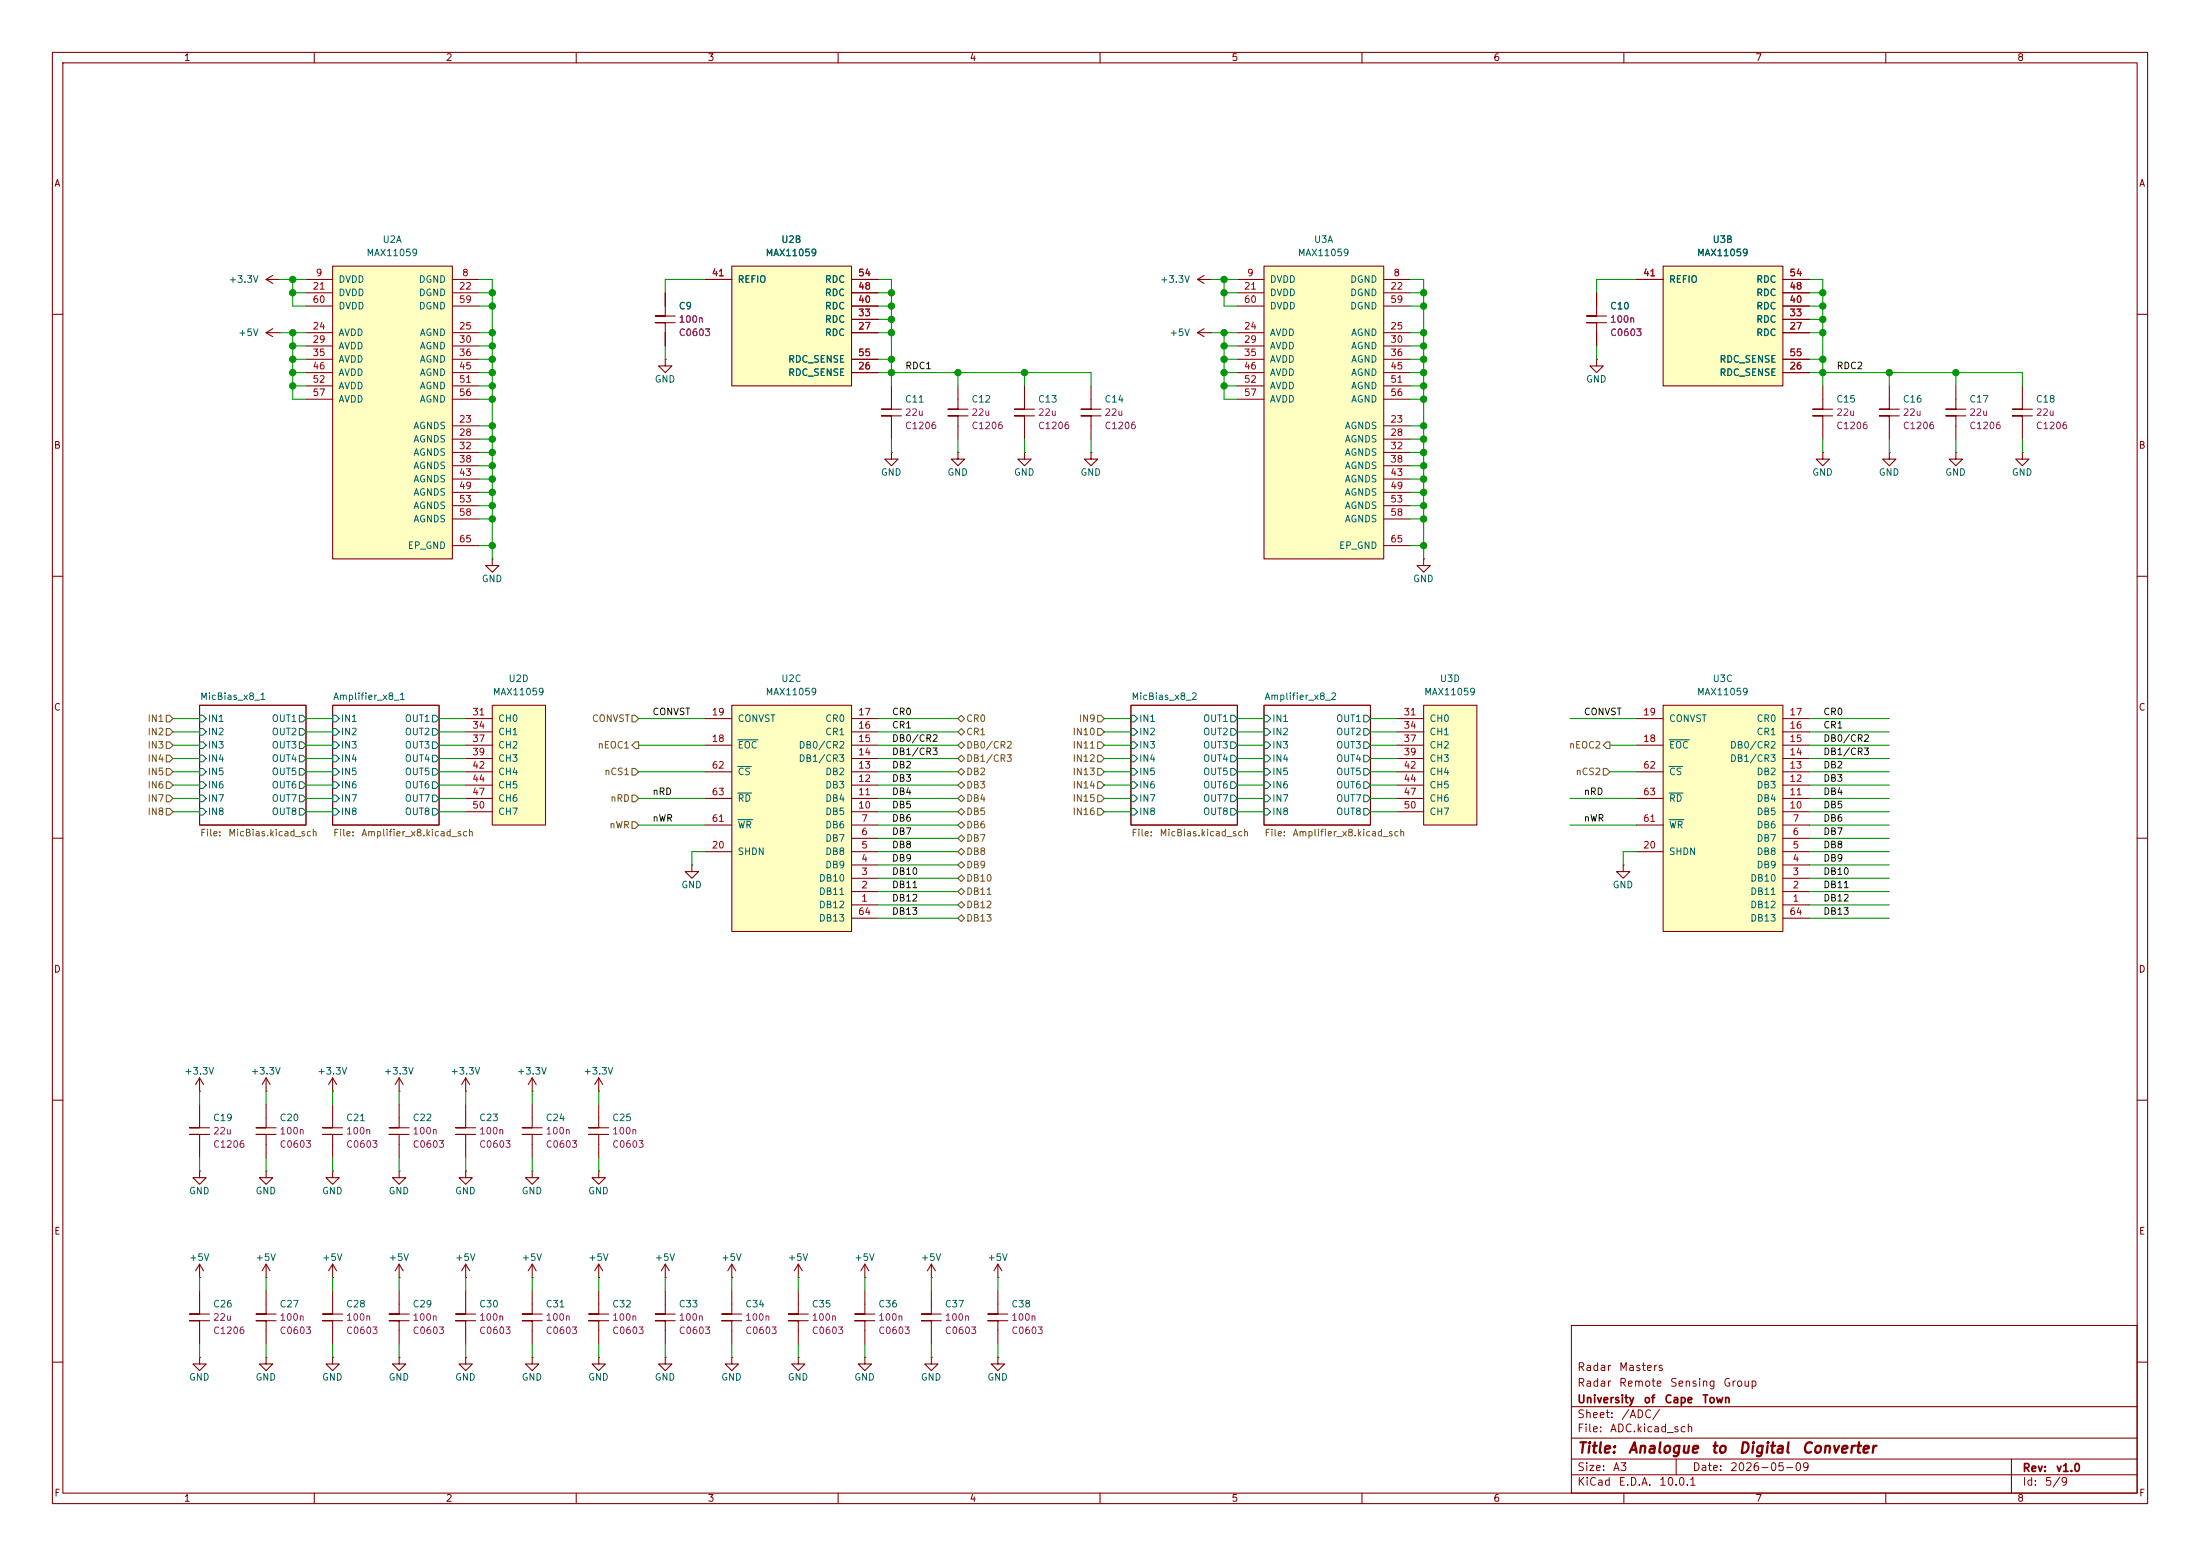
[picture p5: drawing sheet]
<svg xmlns="http://www.w3.org/2000/svg" width="420mm" height="297mm" viewBox="0 0 420 297" stroke-linecap="round" stroke-linejoin="round" font-family="sans-serif">
<g fill="none" stroke="#840000" stroke-width=".2">
<path d="M10 10h400v277h-400zM12 12h396v273h-396zM60 10v2M110 10v2M160 10v2M210 10v2M260 10v2M310 10v2M360 10v2M304.8 55.9v4.4h-1.9h3.8M10 60h2M306.7 61.6h-3.8h1.9v4.4"/>
<path d="M408 60h2M10 110h2M271.8 106.7v1.3h1.2l-1.2 1.2-1.3-1.2h1.3M271.8 106.7h.1M408 110h2M10 160h2M408 160h2M10 210h2M408 210h2M101.6 246.4v4.4h-1.9h3.8M103.5 252.1h-3.8h1.9v4.4M300 253h108v32h-108z"/>
<path d="M10 260h2M300 278.5h108M300 274.5h108M300 268.5h108M320 278.5v3M384 278.5v6.5M408 260h2M60 285v2M110 285v2M160 285v2M210 285v2M260 285v2"/>
<path d="M300 281.5h108M310 285v2M360 285v2"/>
</g>
<path d="M38.1 134.6h20.3v22.9h-20.3zM63.5 134.6h20.3v22.9h-20.3zM215.9 134.6h20.3v22.9h-20.3zM241.3 134.6h20.3v22.9h-20.3z" fill="none" stroke="#840000" stroke-width=".19"/>
<g fill="none" stroke="#006464" stroke-width=".2">
<path d="M38.1 136.5h.6l.7 .7-.7 .6h-.6zM38.1 139.1h.6l.7 .6-.7 .6h-.6zM57.1 136.5h.7l.6 .7-.6 .6h-.7zM57.1 139.1h.7l.6 .6-.6 .6h-.7zM63.5 139.1h.6l.7 .6-.7 .6h-.6zM63.5 136.5h.6l.7 .7-.7 .6h-.6zM82.5 136.5h.7l.6 .7-.6 .6h-.7zM82.5 139.1h.7l.6 .6-.6 .6h-.7zM215.9 136.5h.6l.7 .7-.7 .6h-.6zM215.9 139.1h.6l.7 .6-.7 .6h-.6zM234.9 136.5h.7l.6 .7-.6 .6h-.7zM234.9 139.1h.7l.6 .6-.6 .6h-.7z"/>
<path d="M241.3 139.1h.6l.7 .6-.7 .6h-.6zM241.3 136.5h.6l.7 .7-.7 .6h-.6zM260.3 136.5h.7l.6 .7-.6 .6h-.7zM260.3 139.1h.7l.6 .6-.6 .6h-.7zM38.1 141.6h.6l.7 .6-.7 .7h-.6zM38.1 144.1h.6l.7 .7-.7 .6h-.6zM38.1 146.7h.6l.7 .6-.7 .7h-.6zM38.1 149.2h.6l.7 .7-.7 .6h-.6zM38.1 151.8h.6l.7 .6-.7 .6h-.6zM38.1 154.3h.6l.7 .6-.7 .7h-.6zM57.1 141.6h.7l.6 .6-.6 .7h-.7zM57.1 144.1h.7l.6 .7-.6 .6h-.7z"/>
<path d="M57.1 146.7h.7l.6 .6-.6 .7h-.7zM57.1 149.2h.7l.6 .7-.6 .6h-.7zM57.1 151.8h.7l.6 .6-.6 .6h-.7zM57.1 154.3h.7l.6 .6-.6 .7h-.7zM63.5 146.7h.6l.7 .6-.7 .7h-.6zM63.5 151.8h.6l.7 .6-.7 .6h-.6zM63.5 149.2h.6l.7 .7-.7 .6h-.6zM63.5 154.3h.6l.7 .6-.7 .7h-.6zM63.5 141.6h.6l.7 .6-.7 .7h-.6zM63.5 144.1h.6l.7 .7-.7 .6h-.6zM82.5 146.7h.7l.6 .6-.6 .7h-.7zM82.5 149.2h.7l.6 .7-.6 .6h-.7z"/>
<path d="M82.5 154.3h.7l.6 .6-.6 .7h-.7zM82.5 141.6h.7l.6 .6-.6 .7h-.7zM82.5 144.1h.7l.6 .7-.6 .6h-.7zM82.5 151.8h.7l.6 .6-.6 .6h-.7zM215.9 141.6h.6l.7 .6-.7 .7h-.6zM215.9 144.1h.6l.7 .7-.7 .6h-.6zM215.9 146.7h.6l.7 .6-.7 .7h-.6zM215.9 149.2h.6l.7 .7-.7 .6h-.6zM215.9 151.8h.6l.7 .6-.7 .6h-.6zM215.9 154.3h.6l.7 .6-.7 .7h-.6zM234.9 141.6h.7l.6 .6-.6 .7h-.7zM234.9 144.1h.7l.6 .7-.6 .6h-.7z"/>
<path d="M234.9 146.7h.7l.6 .6-.6 .7h-.7zM234.9 149.2h.7l.6 .7-.6 .6h-.7zM234.9 151.8h.7l.6 .6-.6 .6h-.7zM234.9 154.3h.7l.6 .6-.6 .7h-.7zM241.3 146.7h.6l.7 .6-.7 .7h-.6zM241.3 151.8h.6l.7 .6-.7 .6h-.6zM241.3 149.2h.6l.7 .7-.7 .6h-.6zM241.3 154.3h.6l.7 .6-.7 .7h-.6zM241.3 141.6h.6l.7 .6-.7 .7h-.6zM241.3 144.1h.6l.7 .7-.7 .6h-.6zM260.3 146.7h.7l.6 .6-.6 .7h-.7zM260.3 149.2h.7l.6 .7-.6 .6h-.7z"/>
<path d="M260.3 154.3h.7l.6 .6-.6 .7h-.7zM260.3 141.6h.7l.6 .6-.6 .7h-.7zM260.3 144.1h.7l.6 .7-.6 .6h-.7zM260.3 151.8h.7l.6 .6-.6 .6h-.7z"/>
</g>
<path d="M317.5 50.8h22.9v22.9h-22.9z" fill="#ffffc2"/>
<g fill="none" stroke="#840000" stroke-width=".2">
<path d="M312.4 53.3h5.1M317.5 50.8h22.9v22.9h-22.9zM340.4 58.4h5M340.4 53.3h5M340.4 55.9h5M304.8 68.6v1.3h1.3l-1.3 1.2-1.3-1.2h1.3M304.8 68.6h.1M340.4 71.1h5M340.4 63.5h5M340.4 61h5M340.4 68.6h5M114.3 259.1v1.2h1.3l-1.3 1.3-1.3-1.3h1.3"/>
<path d="M114.3 259.1h.1"/>
</g>
<path d="M94 134.6h10.1v22.9h-10.1z" fill="#ffffc2"/>
<path d="M88.9 137.2h5.1M88.9 139.7h5.1M94 134.6h10.1v22.9h-10.1zM88.9 142.2h5.1M88.9 144.8h5.1M88.9 147.3h5.1M88.9 149.9h5.1M88.9 152.4h5.1M88.9 154.9h5.1M309.9 165.1v1.3h1.2l-1.2 1.2-1.3-1.2h1.3M309.9 165.1h.1" fill="none" stroke="#840000" stroke-width=".2"/>
<path d="M317.5 134.6h22.9v43.2h-22.9z" fill="#ffffc2"/>
<g fill="none" stroke="#840000" stroke-width=".2">
<path d="M312.4 137.2h5.1M317.5 134.6h22.9v43.2h-22.9zM340.4 139.7h5M340.4 137.2h5M312.4 157.5h5.1M312.4 152.4h5.1M312.4 147.3h5.1M312.4 142.2h5.1M340.4 157.5h5M340.4 154.9h5M340.4 152.4h5M340.4 149.9h5"/>
<path d="M340.4 147.3h5M340.4 144.8h5M340.4 142.2h5M312.4 162.6h5.1M340.4 172.7h5M340.4 170.2h5M340.4 167.6h5M340.4 165.1h5M340.4 162.6h5M340.4 160h5M340.4 175.3h5M38.1 208.3h.1"/>
<path d="M38.1 205.7l-.8 1.3M38.1 205.7l.8 1.3M38.1 205.7v2.6"/>
</g>
<path d="M318.6 141.2h3.9M318.6 156.5h2.9M318.6 146.3h2.6M318.6 151.4h2.7" fill="none" stroke="#006464" stroke-width=".2"/>
<path d="M63.5 50.8h22.9v55.9h-22.9z" fill="#ffffc2"/>
<g fill="none" stroke="#840000" stroke-width=".2">
<path d="M58.4 53.3h5.1M58.4 55.9h5.1M58.4 58.4h5.1M63.5 50.8h22.9v55.9h-22.9zM86.4 53.3h5M86.4 55.9h5M86.4 58.4h5M58.4 63.5h5.1M58.4 66h5.1M58.4 68.6h5.1M58.4 71.1h5.1M58.4 73.7h5.1"/>
<path d="M58.4 76.2h5.1M86.4 63.5h5M86.4 66h5M86.4 68.6h5M86.4 71.1h5M86.4 73.7h5M86.4 76.2h5M86.4 81.3h5M86.4 83.8h5M86.4 86.4h5M86.4 88.9h5M86.4 91.4h5"/>
<path d="M86.4 94h5M86.4 96.5h5M86.4 99.1h5M86.4 104.1h5"/>
</g>
<path d="M139.7 134.6h22.9v43.2h-22.9z" fill="#ffffc2"/>
<g fill="none" stroke="#840000" stroke-width=".2">
<path d="M127 55.9v4.4h-1.9h3.8M228.6 53.3l1.3 .8M228.6 53.3h2.5M229.9 52.6l-1.3 .7M231.1 53.3h.1M127 68.6v1.3h1.3l-1.3 1.2-1.3-1.2h1.3M127 68.6h.1M128.9 61.6h-3.8h1.9v4.4M228.6 63.5l1.3 .8M228.6 63.5h2.5M229.9 62.7l-1.3 .8M231.1 63.5h.1"/>
<path d="M134.6 137.2h5.1M139.7 134.6h22.9v43.2h-22.9zM162.6 139.7h5M162.6 137.2h5M134.6 157.5h5.1M134.6 152.4h5.1M134.6 147.3h5.1M134.6 142.2h5.1M162.6 157.5h5M162.6 154.9h5M162.6 152.4h5M162.6 149.9h5"/>
<path d="M162.6 147.3h5M162.6 144.8h5M162.6 142.2h5M132.1 165.1v1.3h1.2l-1.2 1.2-1.3-1.2h1.3M132.1 165.1h.1M134.6 162.6h5.1M162.6 172.7h5M162.6 170.2h5M162.6 167.6h5M162.6 165.1h5M162.6 162.6h5M162.6 160h5"/>
<path d="M162.6 175.3h5M63.5 223.5v1.3h1.3l-1.3 1.3-1.3-1.3h1.3M63.5 223.5h.1M38.1 259.1v1.2h1.3l-1.3 1.3-1.3-1.3h1.3M38.1 259.1h.1M38.1 243.8h.1M38.1 246.4v4.4h-1.9h3.8M38.1 241.3l-.8 1.3M38.1 241.3l.8 1.3M38.1 241.3v2.5M40 252.1h-3.8h1.9v4.4M50.8 259.1v1.2h1.3l-1.3 1.3-1.3-1.3h1.3"/>
<path d="M50.8 259.1h.1"/>
</g>
<path d="M140.8 141.2h3.9M140.8 156.5h2.9M140.8 146.3h2.6M140.8 151.4h2.7" fill="none" stroke="#006464" stroke-width=".2"/>
<path d="M271.8 134.6h10.1v22.9h-10.1z" fill="#ffffc2"/>
<g fill="none" stroke="#840000" stroke-width=".2">
<path d="M266.7 137.2h5.1M266.7 139.7h5.1M271.8 134.6h10.1v22.9h-10.1zM266.7 142.2h5.1M266.7 144.8h5.1M266.7 147.3h5.1M266.7 149.9h5.1M266.7 152.4h5.1M266.7 154.9h5.1M38.1 210.8v4.5h-1.9h3.8M40 216.5h-3.8h1.9v4.5M50.8 210.8v4.5h-1.9h3.8"/>
<path d="M52.7 216.5h-3.8h1.9v4.5M38.1 223.5v1.3h1.3l-1.3 1.3-1.3-1.3h1.3M38.1 223.5h.1"/>
</g>
<path d="M139.7 50.8h22.9v22.9h-22.9z" fill="#ffffc2"/>
<g fill="none" stroke="#840000" stroke-width=".2">
<path d="M134.6 53.3h5.1M139.7 50.8h22.9v22.9h-22.9zM162.6 58.4h5M162.6 53.3h5M162.6 55.9h5M50.8 63.5h2.5M50.8 63.5l1.3 .8M52.1 62.7l-1.3 .8M53.3 63.5h.1M162.6 71.1h5M162.6 63.5h5M162.6 61h5"/>
<path d="M162.6 68.6h5M182.9 73.7v4.4h-1.9h3.8M184.8 79.4h-3.8h1.9v4.4M195.6 73.7v4.4h-1.9h3.8M197.5 79.4h-3.8h1.9v4.4M195.6 86.4v1.2h1.2l-1.2 1.3-1.3-1.3h1.3M195.6 86.4h.1M50.8 208.3h.1M50.8 205.7l-.8 1.3M50.8 205.7l.8 1.3M50.8 205.7v2.6M50.8 223.5v1.3h1.3l-1.3 1.3-1.3-1.3h1.3"/>
<path d="M50.8 223.5h.1"/>
</g>
<path d="M241.3 50.8h22.9v55.9h-22.9z" fill="#ffffc2"/>
<g fill="none" stroke="#840000" stroke-width=".2">
<path d="M50.8 53.3h2.5M50.8 53.3l1.3 .8M52.1 52.6l-1.3 .7M53.3 53.3h.1M127 55.9v2.5M134.6 53.3h5.1M162.6 53.3h5M162.6 55.9h5M162.6 58.4h5M236.2 53.3h5.1M236.2 55.9h5.1M236.2 58.4h5.1"/>
<path d="M241.3 50.8h22.9v55.9h-22.9zM264.2 53.3h5M264.2 55.9h5M264.2 58.4h5M304.8 55.9v2.5M312.4 53.3h5.1M340.4 53.3h5M340.4 55.9h5M340.4 58.4h5M127 63.5v2.5M162.6 63.5h5M162.6 68.6h5"/>
<path d="M162.6 71.1h5M162.6 61h5M170.2 73.7v4.4h-1.9h3.8M172.1 79.4h-3.8h1.9v4.4M208.3 73.7v4.4h-1.9h3.8M210.2 79.4h-3.8h1.9v4.4M236.2 63.5h5.1M236.2 66h5.1M236.2 68.6h5.1M236.2 71.1h5.1M236.2 73.7h5.1M236.2 76.2h5.1"/>
<path d="M264.2 63.5h5M264.2 66h5M264.2 68.6h5M264.2 71.1h5M264.2 73.7h5M264.2 76.2h5M304.8 63.5v2.5M340.4 63.5h5M340.4 68.6h5M340.4 71.1h5M340.4 61h5M348 73.7v4.4h-1.9h3.8"/>
<path d="M349.9 79.4h-3.8h1.9v4.4M360.7 73.7v4.4h-1.9h3.8M362.6 79.4h-3.8h1.9v4.4M373.4 73.7v4.4h-1.9h3.8M375.3 79.4h-3.8h1.9v4.4M386.1 73.7v4.4h-1.9h3.8M388 79.4h-3.8h1.9v4.4M170.2 86.4v1.2h1.2l-1.2 1.3-1.3-1.3h1.3M170.2 86.4h.1M182.9 86.4v1.2h1.2l-1.2 1.3-1.3-1.3h1.3M182.9 86.4h.1M208.3 86.4v1.2h1.2l-1.2 1.3-1.3-1.3h1.3"/>
<path d="M208.3 86.4h.1M264.2 81.3h5M264.2 83.8h5M264.2 86.4h5M264.2 88.9h5M264.2 91.4h5M264.2 94h5M264.2 96.5h5M264.2 99.1h5M348 86.4v1.2h1.2l-1.2 1.3-1.3-1.3h1.3M348 86.4h.1M360.7 86.4v1.2h1.2l-1.2 1.3-1.3-1.3h1.3"/>
<path d="M360.7 86.4h.1M373.4 86.4v1.2h1.2l-1.2 1.3-1.3-1.3h1.3M373.4 86.4h.1M386.1 86.4v1.2h1.2l-1.2 1.3-1.3-1.3h1.3M386.1 86.4h.1M94 106.7v1.3h1.2l-1.2 1.2-1.3-1.2h1.3M94 106.7h.1M264.2 104.1h5M63.5 210.8v4.5h-1.9h3.8M63.5 208.3h.1M63.5 205.7v2.6M63.5 205.7l-.8 1.3"/>
<path d="M63.5 205.7l.8 1.3M65.4 216.5h-3.8h1.9v4.5M76.2 210.8v4.5h-1.9h3.8M76.2 208.3h.1M76.2 205.7v2.6M76.2 205.7l-.8 1.3M76.2 205.7l.8 1.3M78.1 216.5h-3.8h1.9v4.5M88.9 208.3h.1M88.9 210.8v4.5h-1.9h3.8M88.9 205.7l-.8 1.3M88.9 205.7l.8 1.3"/>
<path d="M88.9 205.7v2.6M90.8 216.5h-3.8h1.9v4.5M101.6 208.3h.1M101.6 210.8v4.5h-1.9h3.8M101.6 205.7v2.6M101.6 205.7l-.8 1.3M101.6 205.7l.8 1.3M103.5 216.5h-3.8h1.9v4.5M114.3 210.8v4.5h-1.9h3.8M114.3 208.3h.1M114.3 205.7v2.6M114.3 205.7l-.8 1.3"/>
<path d="M114.3 205.7l.8 1.3M116.2 216.5h-3.8h1.9v4.5M76.2 223.5v1.3h1.3l-1.3 1.3-1.3-1.3h1.3M76.2 223.5h.1M88.9 223.5v1.3h1.3l-1.3 1.3-1.3-1.3h1.3M88.9 223.5h.1M101.6 223.5v1.3h1.3l-1.3 1.3-1.3-1.3h1.3M101.6 223.5h.1M114.3 223.5v1.3h1.3l-1.3 1.3-1.3-1.3h1.3M114.3 223.5h.1M50.8 243.8h.1M50.8 246.4v4.4h-1.9h3.8"/>
<path d="M50.8 241.3l-.8 1.3M50.8 241.3l.8 1.3M50.8 241.3v2.5M52.7 252.1h-3.8h1.9v4.4M63.5 243.8h.1M63.5 246.4v4.4h-1.9h3.8M63.5 259.1v1.2h1.3l-1.3 1.3-1.3-1.3h1.3M63.5 259.1h.1M63.5 241.3l-.8 1.3M63.5 241.3l.8 1.3M63.5 241.3v2.5M65.4 252.1h-3.8h1.9v4.4"/>
<path d="M76.2 243.8h.1M76.2 246.4v4.4h-1.9h3.8M76.2 259.1v1.2h1.3l-1.3 1.3-1.3-1.3h1.3M76.2 259.1h.1M76.2 241.3l-.8 1.3M76.2 241.3l.8 1.3M76.2 241.3v2.5M78.1 252.1h-3.8h1.9v4.4M88.9 243.8h.1M88.9 246.4v4.4h-1.9h3.8M88.9 259.1v1.2h1.3l-1.3 1.3-1.3-1.3h1.3M88.9 259.1h.1"/>
<path d="M88.9 241.3v2.5M88.9 241.3l-.8 1.3M88.9 241.3l.8 1.3M90.8 252.1h-3.8h1.9v4.4M101.6 243.8h.1M101.6 259.1v1.2h1.3l-1.3 1.3-1.3-1.3h1.3M101.6 259.1h.1M101.6 241.3l-.8 1.3M101.6 241.3l.8 1.3M101.6 241.3v2.5M114.3 246.4v4.4h-1.9h3.8M114.3 243.8h.1"/>
<path d="M114.3 241.3v2.5M114.3 241.3l-.8 1.3M114.3 241.3l.8 1.3M116.2 252.1h-3.8h1.9v4.4M127 243.8h.1M127 259.1v1.2h1.3l-1.3 1.3-1.3-1.3h1.3M127 259.1h.1M127 246.4v4.4h-1.9h3.8M127 241.3l-.8 1.3M127 241.3l.8 1.3M127 241.3v2.5M128.9 252.1h-3.8h1.9v4.4"/>
<path d="M139.7 243.8h.1M139.7 246.4v4.4h-1.9h3.8M139.7 259.1v1.2h1.3l-1.3 1.3-1.3-1.3h1.3M139.7 259.1h.1M139.7 241.3l-.8 1.3M139.7 241.3l.8 1.3M139.7 241.3v2.5M141.6 252.1h-3.8h1.9v4.4M152.4 243.8h.1M152.4 246.4v4.4h-1.9h3.8M152.4 259.1v1.2h1.3l-1.3 1.3-1.3-1.3h1.3M152.4 259.1h.1"/>
<path d="M152.4 241.3l-.8 1.3M152.4 241.3l.8 1.3M152.4 241.3v2.5M154.3 252.1h-3.8h1.9v4.4M165.1 246.4v4.4h-1.9h3.8M165.1 243.8h.1M165.1 259.1v1.2h1.3l-1.3 1.3-1.3-1.3h1.3M165.1 259.1h.1M165.1 241.3v2.5M165.1 241.3l-.8 1.3M165.1 241.3l.8 1.3M167 252.1h-3.8h1.9v4.4"/>
<path d="M177.8 246.4v4.4h-1.9h3.8M177.8 243.8h.1M177.8 259.1v1.2h1.3l-1.3 1.3-1.3-1.3h1.3M177.8 259.1h.1M177.8 241.3v2.5M177.8 241.3l-.8 1.3M177.8 241.3l.8 1.3M179.7 252.1h-3.8h1.9v4.4M190.5 246.4v4.4h-1.9h3.8M190.5 243.8h.1M190.5 259.1v1.2h1.3l-1.3 1.3-1.3-1.3h1.3M190.5 259.1h.1"/>
<path d="M190.5 241.3v2.5M190.5 241.3l-.8 1.3M190.5 241.3l.8 1.3M192.4 252.1h-3.8h1.9v4.4"/>
</g>
<g fill="none" stroke="#725600" stroke-width=".2">
<path d="M31.7 136.5h.7l.6 .7-.6 .6h-.7zM31.7 139.1h.7l.6 .6-.6 .6h-.7zM120.6 136.5h.7l.6 .7-.6 .6h-.7zM182.9 139.7l.6-.6 .6 .6-.6 .6zM182.9 137.2l.6-.7 .6 .7-.6 .6zM209.5 136.5h.7l.6 .7-.6 .6h-.7zM209.5 139.1h.7l.6 .6-.6 .6h-.7zM31.7 149.2h.7l.6 .7-.6 .6h-.7zM31.7 144.1h.7l.6 .7-.6 .6h-.7zM31.7 151.8h.7l.6 .6-.6 .6h-.7zM31.7 146.7h.7l.6 .6-.6 .7h-.7zM31.7 141.6h.7l.6 .6-.6 .7h-.7z"/>
<path d="M31.7 154.3h.7l.6 .6-.6 .7h-.7zM120.6 151.8h.7l.6 .6-.6 .6h-.7zM120.6 146.7h.7l.6 .6-.6 .7h-.7zM120.6 156.8h.7l.6 .7-.6 .6h-.7zM121.3 141.6h.6v1.3h-.6l-.7-.7zM182.9 154.9l.6-.6 .6 .6-.6 .7zM182.9 147.3l.6-.6 .6 .6-.6 .7zM182.9 142.2l.6-.6 .6 .6-.6 .7zM182.9 157.5l.6-.7 .6 .7-.6 .6zM182.9 152.4l.6-.6 .6 .6-.6 .6zM182.9 149.9l.6-.7 .6 .7-.6 .6zM183.5 144.1l.6 .7-.6 .6-.6-.6z"/>
<path d="M209.5 144.1h.7l.6 .7-.6 .6h-.7zM209.5 154.3h.7l.6 .6-.6 .7h-.7zM209.5 149.2h.7l.6 .7-.6 .6h-.7zM209.5 146.7h.7l.6 .6-.6 .7h-.7zM209.5 151.8h.7l.6 .6-.6 .6h-.7zM209.5 141.6h.7l.6 .6-.6 .7h-.7zM306.1 146.7h.6l.6 .6-.6 .7h-.6zM306.7 141.6h.6v1.3h-.6l-.6-.7zM182.9 160l.6-.6 .6 .6-.6 .7zM182.9 170.2l.6-.7 .6 .7-.6 .6zM182.9 162.6l.6-.7 .6 .7-.6 .6zM182.9 172.7l.6-.6 .6 .6-.6 .7z"/>
<path d="M182.9 175.3l.6-.7 .6 .7-.6 .6zM183.5 164.5l.6 .6-.6 .6-.6-.6zM183.5 167l.6 .6-.6 .7-.6-.7z"/>
</g>
<g fill="none" stroke="#009600" stroke-width=".2">
<path d="M53.3 53.3h5.1M55.9 55.9h2.5M55.9 53.3v5.1h2.5M91.4 55.9h2.6M91.4 53.3h2.6v53.4M91.4 58.4h2.6M134.6 53.3h-7.6v2.6M167.6 55.9h2.6M167.6 53.3h2.6v20.4M167.6 58.4h2.6M231.1 53.3h5.1M233.7 55.9h2.5"/>
<path d="M233.7 53.3v5.1h2.5M269.2 55.9h2.6M269.2 53.3h2.6v53.4M269.2 58.4h2.6M312.4 53.3h-7.6v2.6M345.4 55.9h2.6M345.4 53.3h2.6v20.4M345.4 58.4h2.6M53.3 63.5h5.1M55.9 63.5v12.7h2.5M55.9 68.6h2.5M55.9 73.7h2.5"/>
<path d="M55.9 71.1h2.5M55.9 66h2.5M91.4 76.2h2.6M91.4 68.6h2.6M91.4 73.7h2.6M91.4 71.1h2.6M91.4 63.5h2.6M91.4 66h2.6M127 66v2.6M167.6 68.6h2.6M167.6 71.1h40.7v2.6M167.6 63.5h2.6"/>
<path d="M167.6 61h2.6M182.9 71.1v2.6M195.6 71.1v2.6M231.1 63.5h5.1M233.7 63.5v12.7h2.5M233.7 68.6h2.5M233.7 73.7h2.5M233.7 71.1h2.5M233.7 66h2.5M269.2 76.2h2.6M269.2 68.6h2.6M269.2 73.7h2.6"/>
<path d="M269.2 71.1h2.6M269.2 63.5h2.6M269.2 66h2.6M304.8 66v2.6M345.4 68.6h2.6M345.4 71.1h40.7v2.6M345.4 63.5h2.6M345.4 61h2.6M360.7 71.1v2.6M373.4 71.1v2.6M91.4 91.4h2.6M91.4 94h2.6"/>
<path d="M91.4 86.4h2.6M91.4 88.9h2.6M91.4 96.5h2.6M91.4 99.1h2.6M91.4 83.8h2.6M91.4 81.3h2.6M170.2 83.8v2.6M182.9 83.8v2.6M195.6 83.8v2.6M208.3 83.8v2.6M269.2 91.4h2.6M269.2 94h2.6"/>
<path d="M269.2 86.4h2.6M269.2 88.9h2.6M269.2 96.5h2.6M269.2 99.1h2.6M269.2 83.8h2.6M269.2 81.3h2.6M348 83.8v2.6M360.7 83.8v2.6M373.4 83.8v2.6M386.1 83.8v2.6M91.4 104.1h2.6M269.2 104.1h2.6"/>
<path d="M33 139.7h5.1M33 137.2h5.1M58.4 139.7h5.1M58.4 137.2h5.1M83.8 139.7h5.1M83.8 137.2h5.1M121.9 137.2h12.7M167.6 139.7h15.3M167.6 137.2h15.3M210.8 139.7h5.1M210.8 137.2h5.1M236.2 139.7h5.1"/>
<path d="M236.2 137.2h5.1M261.6 139.7h5.1M261.6 137.2h5.1M299.7 137.2h12.7M345.4 139.7h15.3M345.4 137.2h15.3M33 149.9h5.1M33 147.3h5.1M33 142.2h5.1M33 144.8h5.1M33 152.4h5.1M33 154.9h5.1"/>
<path d="M58.4 149.9h5.1M58.4 147.3h5.1M58.4 142.2h5.1M58.4 144.8h5.1M58.4 152.4h5.1M58.4 154.9h5.1M83.8 149.9h5.1M83.8 147.3h5.1M83.8 142.2h5.1M83.8 144.8h5.1M83.8 152.4h5.1M83.8 154.9h5.1"/>
<path d="M121.9 147.3h12.7M121.9 142.2h12.7M121.9 152.4h12.7M121.9 157.5h12.7M167.6 149.9h15.3M167.6 147.3h15.3M167.6 142.2h15.3M167.6 144.8h15.3M167.6 152.4h15.3M167.6 154.9h15.3M167.6 157.5h15.3M210.8 149.9h5.1"/>
<path d="M210.8 147.3h5.1M210.8 142.2h5.1M210.8 144.8h5.1M210.8 152.4h5.1M210.8 154.9h5.1M236.2 149.9h5.1M236.2 147.3h5.1M236.2 142.2h5.1M236.2 144.8h5.1M236.2 152.4h5.1M236.2 154.9h5.1M261.6 149.9h5.1"/>
<path d="M261.6 147.3h5.1M261.6 142.2h5.1M261.6 144.8h5.1M261.6 152.4h5.1M261.6 154.9h5.1M299.7 152.4h12.7M299.7 157.5h12.7M307.3 147.3h5.1M307.3 142.2h5.1M345.4 149.9h15.3M345.4 147.3h15.3M345.4 142.2h15.3"/>
<path d="M345.4 144.8h15.3M345.4 152.4h15.3M345.4 154.9h15.3M345.4 157.5h15.3M134.6 162.6h-2.5v2.5M167.6 160h15.3M167.6 162.6h15.3M167.6 165.1h15.3M167.6 170.2h15.3M167.6 175.3h15.3M167.6 167.6h15.3M167.6 172.7h15.3"/>
<path d="M312.4 162.6h-2.5v2.5M345.4 160h15.3M345.4 162.6h15.3M345.4 165.1h15.3M345.4 170.2h15.3M345.4 175.3h15.3M345.4 167.6h15.3M345.4 172.7h15.3M38.1 208.3v2.5M50.8 208.3v2.5M63.5 208.3v2.5M76.2 208.3v2.5"/>
<path d="M88.9 208.3v2.5M101.6 208.3v2.5M114.3 208.3v2.5M38.1 221v2.5M50.8 221v2.5M63.5 221v2.5M76.2 221v2.5M88.9 221v2.5M101.6 221v2.5M114.3 221v2.5M38.1 243.8v2.6M38.1 256.5v2.6"/>
<path d="M50.8 243.8v2.6M50.8 256.5v2.6M63.5 243.8v2.6M63.5 256.5v2.6M76.2 243.8v2.6M76.2 256.5v2.6M88.9 243.8v2.6M88.9 256.5v2.6M101.6 243.8v2.6M101.6 256.5v2.6M114.3 243.8v2.6M114.3 256.5v2.6"/>
<path d="M127 243.8v2.6M127 256.5v2.6M139.7 243.8v2.6M139.7 256.5v2.6M152.4 243.8v2.6M152.4 256.5v2.6M165.1 243.8v2.6M165.1 256.5v2.6M177.8 243.8v2.6M177.8 256.5v2.6M190.5 243.8v2.6M190.5 256.5v2.6"/>
</g>
<g fill="#009600" stroke="#009600" stroke-width=".19">
<circle cx="94" cy="55.9" r=".61"/>
<circle cx="94" cy="63.5" r=".61"/>
<circle cx="94" cy="58.4" r=".61"/>
<circle cx="170.2" cy="61" r=".61"/>
<circle cx="170.2" cy="63.5" r=".61"/>
<circle cx="94" cy="68.6" r=".61"/>
<circle cx="94" cy="66" r=".61"/>
<circle cx="170.2" cy="55.9" r=".61"/>
<circle cx="170.2" cy="58.4" r=".61"/>
<circle cx="170.2" cy="68.6" r=".61"/>
<circle cx="195.6" cy="71.1" r=".61"/>
<circle cx="182.9" cy="71.1" r=".61"/>
<circle cx="170.2" cy="71.1" r=".61"/>
<circle cx="94" cy="91.4" r=".61"/>
<circle cx="94" cy="88.9" r=".61"/>
<circle cx="94" cy="76.2" r=".61"/>
<circle cx="94" cy="73.7" r=".61"/>
<circle cx="94" cy="83.8" r=".61"/>
<circle cx="94" cy="81.3" r=".61"/>
<circle cx="94" cy="71.1" r=".61"/>
<circle cx="94" cy="86.4" r=".61"/>
<circle cx="94" cy="94" r=".61"/>
<circle cx="94" cy="96.5" r=".61"/>
<circle cx="94" cy="104.1" r=".61"/>
<circle cx="94" cy="99.1" r=".61"/>
<circle cx="55.9" cy="71.1" r=".61"/>
<circle cx="55.9" cy="73.7" r=".61"/>
<circle cx="55.9" cy="63.5" r=".61"/>
<circle cx="55.9" cy="66" r=".61"/>
<circle cx="55.9" cy="68.6" r=".61"/>
<circle cx="55.9" cy="55.9" r=".61"/>
<circle cx="55.9" cy="53.3" r=".61"/>
<circle cx="271.8" cy="99.1" r=".61"/>
<circle cx="271.8" cy="91.4" r=".61"/>
<circle cx="271.8" cy="96.5" r=".61"/>
<circle cx="271.8" cy="94" r=".61"/>
<circle cx="271.8" cy="104.1" r=".61"/>
<circle cx="271.8" cy="63.5" r=".61"/>
<circle cx="271.8" cy="66" r=".61"/>
<circle cx="271.8" cy="76.2" r=".61"/>
<circle cx="271.8" cy="83.8" r=".61"/>
<circle cx="271.8" cy="81.3" r=".61"/>
<circle cx="271.8" cy="68.6" r=".61"/>
<circle cx="271.8" cy="71.1" r=".61"/>
<circle cx="271.8" cy="73.7" r=".61"/>
<circle cx="271.8" cy="58.4" r=".61"/>
<circle cx="271.8" cy="55.9" r=".61"/>
<circle cx="233.7" cy="55.9" r=".61"/>
<circle cx="233.7" cy="63.5" r=".61"/>
<circle cx="233.7" cy="53.3" r=".61"/>
<circle cx="233.7" cy="68.6" r=".61"/>
<circle cx="233.7" cy="73.7" r=".61"/>
<circle cx="271.8" cy="88.9" r=".61"/>
<circle cx="233.7" cy="71.1" r=".61"/>
<circle cx="271.8" cy="86.4" r=".61"/>
<circle cx="233.7" cy="66" r=".61"/>
<circle cx="348" cy="61" r=".61"/>
<circle cx="348" cy="58.4" r=".61"/>
<circle cx="348" cy="55.9" r=".61"/>
<circle cx="348" cy="68.6" r=".61"/>
<circle cx="348" cy="63.5" r=".61"/>
<circle cx="360.7" cy="71.1" r=".61"/>
<circle cx="348" cy="71.1" r=".61"/>
<circle cx="373.4" cy="71.1" r=".61"/>
</g>
<g font-size="2" fill="#840000">
<text x="301" y="277.9">Title:</text>
<text x="310.6" y="277.9">Analogue</text>
<text x="326.5" y="277.9">to</text>
<text x="331.8" y="277.9">Digital</text>
<text x="343.8" y="277.9">Converter</text>
</g>
<g font-size="1.5" fill="#840000">
<text x="301" y="262.1">Radar</text>
<text x="308.9" y="262.1">Masters</text>
<text x="301" y="268.2">University</text>
<text x="301" y="265.1">Radar</text>
<text x="308.9" y="265.1">Remote</text>
<text x="313.7" y="268.2">of</text>
<text x="317.6" y="268.2">Cape</text>
<text x="318.7" y="265.1">Sensing</text>
<text x="324.9" y="268.2">Town</text>
<text x="328.8" y="265.1">Group</text>
<text x="301" y="273.8">File:</text>
<text x="301" y="271.1">Sheet:</text>
<text x="307.2" y="273.8">ADC.kicad_sch</text>
<text x="309.4" y="271.1">/ADC/</text>
<text x="301" y="281.2">Size:</text>
<text x="307.8" y="281.2">A3</text>
<text x="323" y="281.2">Date:</text>
<text x="330.2" y="281.2">2026-05-09</text>
<text x="386" y="281.3">Rev:</text>
<text x="392.4" y="281.3">v1.0</text>
<text x="301" y="284">KiCad</text>
<text x="308.9" y="284">E.D.A.</text>
<text x="316.6" y="284">10.0.1</text>
<text x="386" y="284">Id:</text>
<text x="390.2" y="284">5/9</text>
</g>
<g font-size="1.3" fill="#840000">
<text x="35" y="12">1</text>
<text x="85" y="12">2</text>
<text x="135" y="12">3</text>
<text x="185" y="12">4</text>
<text x="235" y="12">5</text>
<text x="285" y="12">6</text>
<text x="335" y="12">7</text>
<text x="385" y="12">8</text>
<text x="10.3" y="36">A</text>
<text x="408.3" y="36">A</text>
<text x="10.2" y="86">B</text>
<text x="408.2" y="86">B</text>
<text x="10.2" y="136">C</text>
<text x="408.2" y="136">C</text>
<text x="10.2" y="186">D</text>
<text x="408.2" y="186">D</text>
<text x="10.2" y="236">E</text>
<text x="408.2" y="236">E</text>
<text x="10.3" y="286">F</text>
<text x="35" y="287">1</text>
<text x="85" y="287">2</text>
<text x="135" y="287">3</text>
<text x="185" y="287">4</text>
<text x="235" y="287">5</text>
<text x="285" y="287">6</text>
<text x="335" y="287">7</text>
<text x="385" y="287">8</text>
<text x="408.3" y="286">F</text>
</g>
<g font-size="1.3" fill="#006464">
<text x="72.9" y="46.7">U2A</text>
<text x="149" y="46.7">U2B</text>
<text x="250.7" y="46.7">U3A</text>
<text x="326.8" y="46.7">U3B</text>
<text x="69.9" y="49.2">MAX11059</text>
<text x="146.1" y="49.2">MAX11059</text>
<text x="247.7" y="49.2">MAX11059</text>
<text x="323.9" y="49.2">MAX11059</text>
<text x="43.6" y="54.3">+3.3V</text>
<text x="64.5" y="54.3">DVDD</text>
<text x="64.5" y="56.8">DVDD</text>
<text x="64.5" y="59.4">DVDD</text>
<text x="79.8" y="54.3">DGND</text>
<text x="79.8" y="56.8">DGND</text>
<text x="79.8" y="59.4">DGND</text>
<text x="129.5" y="59.4">C9</text>
<text x="140.7" y="54.3">REFIO</text>
<text x="157.4" y="59.4">RDC</text>
<text x="157.4" y="56.8">RDC</text>
<text x="157.4" y="54.3">RDC</text>
<text x="221.4" y="54.3">+3.3V</text>
<text x="242.3" y="54.3">DVDD</text>
<text x="242.3" y="56.8">DVDD</text>
<text x="242.3" y="59.4">DVDD</text>
<text x="257.6" y="54.3">DGND</text>
<text x="257.6" y="56.8">DGND</text>
<text x="257.6" y="59.4">DGND</text>
<text x="307.3" y="59.4">C10</text>
<text x="318.5" y="54.3">REFIO</text>
<text x="335.2" y="59.4">RDC</text>
<text x="335.2" y="56.8">RDC</text>
<text x="335.2" y="54.3">RDC</text>
<text x="45.4" y="64.4">+5V</text>
<text x="64.5" y="64.4">AVDD</text>
<text x="80" y="64.4">AGND</text>
<text x="157.4" y="64.4">RDC</text>
<text x="157.4" y="61.9">RDC</text>
<text x="223.2" y="64.4">+5V</text>
<text x="242.3" y="64.4">AVDD</text>
<text x="257.8" y="64.4">AGND</text>
<text x="335.2" y="64.4">RDC</text>
<text x="335.2" y="61.9">RDC</text>
<text x="64.5" y="67">AVDD</text>
<text x="64.5" y="69.5">AVDD</text>
<text x="80" y="67">AGND</text>
<text x="80" y="69.5">AGND</text>
<text x="150.4" y="69.5">RDC_SENSE</text>
<text x="242.3" y="67">AVDD</text>
<text x="242.3" y="69.5">AVDD</text>
<text x="257.8" y="67">AGND</text>
<text x="257.8" y="69.5">AGND</text>
<text x="328.2" y="69.5">RDC_SENSE</text>
<text x="64.5" y="72.1">AVDD</text>
<text x="64.5" y="74.6">AVDD</text>
<text x="64.5" y="77.1">AVDD</text>
<text x="80" y="72.1">AGND</text>
<text x="80" y="74.6">AGND</text>
<text x="80" y="77.1">AGND</text>
<text x="124.9" y="73.3">GND</text>
<text x="150.4" y="72.1">RDC_SENSE</text>
<text x="172.7" y="77.1">C11</text>
<text x="185.4" y="77.1">C12</text>
<text x="198.1" y="77.1">C13</text>
<text x="210.8" y="77.1">C14</text>
<text x="242.3" y="72.1">AVDD</text>
<text x="242.3" y="74.6">AVDD</text>
<text x="242.3" y="77.1">AVDD</text>
<text x="257.8" y="72.1">AGND</text>
<text x="257.8" y="74.6">AGND</text>
<text x="257.8" y="77.1">AGND</text>
<text x="302.7" y="73.3">GND</text>
<text x="328.2" y="72.1">RDC_SENSE</text>
<text x="350.5" y="77.1">C15</text>
<text x="363.2" y="77.1">C16</text>
<text x="375.9" y="77.1">C17</text>
<text x="388.6" y="77.1">C18</text>
<text x="78.8" y="82.2">AGNDS</text>
<text x="256.6" y="82.2">AGNDS</text>
<text x="78.8" y="84.8">AGNDS</text>
<text x="78.8" y="87.3">AGNDS</text>
<text x="78.8" y="89.8">AGNDS</text>
<text x="256.6" y="84.8">AGNDS</text>
<text x="256.6" y="87.3">AGNDS</text>
<text x="256.6" y="89.8">AGNDS</text>
<text x="78.8" y="92.4">AGNDS</text>
<text x="78.8" y="94.9">AGNDS</text>
<text x="168.1" y="91.1">GND</text>
<text x="180.8" y="91.1">GND</text>
<text x="193.5" y="91.1">GND</text>
<text x="206.2" y="91.1">GND</text>
<text x="256.6" y="92.4">AGNDS</text>
<text x="256.6" y="94.9">AGNDS</text>
<text x="345.9" y="91.1">GND</text>
<text x="358.6" y="91.1">GND</text>
<text x="371.3" y="91.1">GND</text>
<text x="384" y="91.1">GND</text>
<text x="78.8" y="97.5">AGNDS</text>
<text x="78.8" y="100">AGNDS</text>
<text x="256.6" y="97.5">AGNDS</text>
<text x="256.6" y="100">AGNDS</text>
<text x="77.7" y="105.1">EP_GND</text>
<text x="255.5" y="105.1">EP_GND</text>
<text x="91.9" y="111.4">GND</text>
<text x="269.7" y="111.4">GND</text>
<text x="97" y="130.5">U2D</text>
<text x="149" y="130.5">U2C</text>
<text x="274.8" y="130.5">U3D</text>
<text x="326.8" y="130.5">U3C</text>
<text x="38.1" y="133.9">MicBias_x8_1</text>
<text x="63.5" y="133.9">Amplifier_x8_1</text>
<text x="94" y="133">MAX11059</text>
<text x="146.1" y="133">MAX11059</text>
<text x="215.9" y="133.9">MicBias_x8_2</text>
<text x="241.3" y="133.9">Amplifier_x8_2</text>
<text x="271.8" y="133">MAX11059</text>
<text x="323.9" y="133">MAX11059</text>
<text x="39.6" y="138.1">IN1</text>
<text x="39.6" y="140.6">IN2</text>
<text x="39.6" y="143.2">IN3</text>
<text x="51.8" y="138.1">OUT1</text>
<text x="51.8" y="140.6">OUT2</text>
<text x="51.8" y="143.2">OUT3</text>
<text x="65" y="143.2">IN3</text>
<text x="65" y="140.6">IN2</text>
<text x="65" y="138.1">IN1</text>
<text x="77.2" y="138.1">OUT1</text>
<text x="77.2" y="140.6">OUT2</text>
<text x="77.2" y="143.2">OUT3</text>
<text x="95" y="138.1">CH0</text>
<text x="95" y="140.6">CH1</text>
<text x="95" y="143.2">CH2</text>
<text x="140.7" y="143.2">EOC</text>
<text x="140.7" y="138.1">CONVST</text>
<text x="152.4" y="143.2">DB0/CR2</text>
<text x="157.4" y="140.6">CR1</text>
<text x="157.4" y="138.1">CR0</text>
<text x="217.4" y="138.1">IN1</text>
<text x="217.4" y="140.6">IN2</text>
<text x="217.4" y="143.2">IN3</text>
<text x="229.6" y="138.1">OUT1</text>
<text x="229.6" y="140.6">OUT2</text>
<text x="229.6" y="143.2">OUT3</text>
<text x="242.8" y="143.2">IN3</text>
<text x="242.8" y="140.6">IN2</text>
<text x="242.8" y="138.1">IN1</text>
<text x="255" y="138.1">OUT1</text>
<text x="255" y="140.6">OUT2</text>
<text x="255" y="143.2">OUT3</text>
<text x="272.8" y="138.1">CH0</text>
<text x="272.8" y="140.6">CH1</text>
<text x="272.8" y="143.2">CH2</text>
<text x="318.5" y="143.2">EOC</text>
<text x="318.5" y="138.1">CONVST</text>
<text x="330.2" y="143.2">DB0/CR2</text>
<text x="335.2" y="140.6">CR1</text>
<text x="335.2" y="138.1">CR0</text>
<text x="39.6" y="145.7">IN4</text>
<text x="39.6" y="148.3">IN5</text>
<text x="51.8" y="145.7">OUT4</text>
<text x="51.8" y="148.3">OUT5</text>
<text x="65" y="148.3">IN5</text>
<text x="65" y="145.7">IN4</text>
<text x="77.2" y="148.3">OUT5</text>
<text x="77.2" y="145.7">OUT4</text>
<text x="95" y="145.7">CH3</text>
<text x="95" y="148.3">CH4</text>
<text x="140.7" y="148.3">CS</text>
<text x="152.4" y="145.7">DB1/CR3</text>
<text x="157.4" y="148.3">DB2</text>
<text x="217.4" y="145.7">IN4</text>
<text x="217.4" y="148.3">IN5</text>
<text x="229.6" y="145.7">OUT4</text>
<text x="229.6" y="148.3">OUT5</text>
<text x="242.8" y="148.3">IN5</text>
<text x="242.8" y="145.7">IN4</text>
<text x="255" y="148.3">OUT5</text>
<text x="255" y="145.7">OUT4</text>
<text x="272.8" y="145.7">CH3</text>
<text x="272.8" y="148.3">CH4</text>
<text x="318.5" y="148.3">CS</text>
<text x="330.2" y="145.7">DB1/CR3</text>
<text x="335.2" y="148.3">DB2</text>
<text x="39.6" y="150.8">IN6</text>
<text x="39.6" y="153.3">IN7</text>
<text x="39.6" y="155.9">IN8</text>
<text x="51.8" y="150.8">OUT6</text>
<text x="51.8" y="153.3">OUT7</text>
<text x="51.8" y="155.9">OUT8</text>
<text x="65" y="153.3">IN7</text>
<text x="65" y="150.8">IN6</text>
<text x="65" y="155.9">IN8</text>
<text x="77.2" y="150.8">OUT6</text>
<text x="77.2" y="155.9">OUT8</text>
<text x="77.2" y="153.3">OUT7</text>
<text x="95" y="150.8">CH5</text>
<text x="95" y="153.3">CH6</text>
<text x="95" y="155.9">CH7</text>
<text x="140.7" y="153.3">RD</text>
<text x="157.4" y="155.9">DB5</text>
<text x="157.4" y="153.3">DB4</text>
<text x="157.4" y="150.8">DB3</text>
<text x="217.4" y="150.8">IN6</text>
<text x="217.4" y="153.3">IN7</text>
<text x="217.4" y="155.9">IN8</text>
<text x="229.6" y="150.8">OUT6</text>
<text x="229.6" y="153.3">OUT7</text>
<text x="229.6" y="155.9">OUT8</text>
<text x="242.8" y="153.3">IN7</text>
<text x="242.8" y="150.8">IN6</text>
<text x="242.8" y="155.9">IN8</text>
<text x="255" y="150.8">OUT6</text>
<text x="255" y="155.9">OUT8</text>
<text x="255" y="153.3">OUT7</text>
<text x="272.8" y="150.8">CH5</text>
<text x="272.8" y="153.3">CH6</text>
<text x="272.8" y="155.9">CH7</text>
<text x="318.5" y="153.3">RD</text>
<text x="335.2" y="155.9">DB5</text>
<text x="335.2" y="153.3">DB4</text>
<text x="335.2" y="150.8">DB3</text>
<text x="140.7" y="158.4">WR</text>
<text x="157.4" y="161">DB7</text>
<text x="157.4" y="158.4">DB6</text>
<text x="318.5" y="158.4">WR</text>
<text x="335.2" y="161">DB7</text>
<text x="335.2" y="158.4">DB6</text>
<text x="140.7" y="163.5">SHDN</text>
<text x="157.4" y="166">DB9</text>
<text x="157.4" y="163.5">DB8</text>
<text x="318.5" y="163.5">SHDN</text>
<text x="335.2" y="166">DB9</text>
<text x="335.2" y="163.5">DB8</text>
<text x="130" y="169.8">GND</text>
<text x="156.2" y="173.7">DB12</text>
<text x="156.2" y="171.1">DB11</text>
<text x="156.2" y="168.6">DB10</text>
<text x="307.8" y="169.8">GND</text>
<text x="334" y="173.7">DB12</text>
<text x="334" y="171.1">DB11</text>
<text x="334" y="168.6">DB10</text>
<text x="156.2" y="176.2">DB13</text>
<text x="334" y="176.2">DB13</text>
<text x="35.1" y="205.4">+3.3V</text>
<text x="47.8" y="205.4">+3.3V</text>
<text x="60.5" y="205.4">+3.3V</text>
<text x="73.2" y="205.4">+3.3V</text>
<text x="85.9" y="205.4">+3.3V</text>
<text x="98.6" y="205.4">+3.3V</text>
<text x="111.3" y="205.4">+3.3V</text>
<text x="40.6" y="214.3">C19</text>
<text x="53.3" y="214.3">C20</text>
<text x="66" y="214.3">C21</text>
<text x="78.7" y="214.3">C22</text>
<text x="91.4" y="214.3">C23</text>
<text x="104.1" y="214.3">C24</text>
<text x="116.8" y="214.3">C25</text>
<text x="36" y="228.3">GND</text>
<text x="48.7" y="228.3">GND</text>
<text x="61.4" y="228.3">GND</text>
<text x="74.1" y="228.3">GND</text>
<text x="86.8" y="228.3">GND</text>
<text x="99.5" y="228.3">GND</text>
<text x="112.2" y="228.3">GND</text>
<text x="36" y="241">+5V</text>
<text x="48.7" y="241">+5V</text>
<text x="61.4" y="241">+5V</text>
<text x="74.1" y="241">+5V</text>
<text x="86.8" y="241">+5V</text>
<text x="99.5" y="241">+5V</text>
<text x="112.2" y="241">+5V</text>
<text x="124.9" y="241">+5V</text>
<text x="137.6" y="241">+5V</text>
<text x="150.3" y="241">+5V</text>
<text x="163" y="241">+5V</text>
<text x="175.7" y="241">+5V</text>
<text x="188.4" y="241">+5V</text>
<text x="40.6" y="249.9">C26</text>
<text x="53.3" y="249.9">C27</text>
<text x="66" y="249.9">C28</text>
<text x="78.7" y="249.9">C29</text>
<text x="91.4" y="249.9">C30</text>
<text x="104.1" y="249.9">C31</text>
<text x="116.8" y="249.9">C32</text>
<text x="129.5" y="249.9">C33</text>
<text x="142.2" y="249.9">C34</text>
<text x="154.9" y="249.9">C35</text>
<text x="167.6" y="249.9">C36</text>
<text x="180.3" y="249.9">C37</text>
<text x="193" y="249.9">C38</text>
<text x="36" y="263.8">GND</text>
<text x="48.7" y="263.8">GND</text>
<text x="61.4" y="263.8">GND</text>
<text x="74.1" y="263.8">GND</text>
<text x="86.8" y="263.8">GND</text>
<text x="99.5" y="263.8">GND</text>
<text x="112.2" y="263.8">GND</text>
<text x="124.9" y="263.8">GND</text>
<text x="137.6" y="263.8">GND</text>
<text x="150.3" y="263.8">GND</text>
<text x="163" y="263.8">GND</text>
<text x="175.7" y="263.8">GND</text>
<text x="188.4" y="263.8">GND</text>
</g>
<g font-size="1.3" fill="#a90000">
<text x="60.2" y="53">9</text>
<text x="88.1" y="53">8</text>
<text x="135.8" y="53">41</text>
<text x="163.7" y="53">54</text>
<text x="238" y="53">9</text>
<text x="265.9" y="53">8</text>
<text x="313.6" y="53">41</text>
<text x="341.5" y="53">54</text>
<text x="59.6" y="55.6">21</text>
<text x="59.6" y="58.1">60</text>
<text x="87.5" y="55.6">22</text>
<text x="87.5" y="58.1">59</text>
<text x="163.7" y="58.1">40</text>
<text x="163.7" y="55.6">48</text>
<text x="237.4" y="55.6">21</text>
<text x="237.4" y="58.1">60</text>
<text x="265.3" y="55.6">22</text>
<text x="265.3" y="58.1">59</text>
<text x="341.5" y="58.1">40</text>
<text x="341.5" y="55.6">48</text>
<text x="59.6" y="63.2">24</text>
<text x="59.6" y="65.7">29</text>
<text x="87.5" y="63.2">25</text>
<text x="87.5" y="65.7">30</text>
<text x="163.7" y="63.2">27</text>
<text x="163.7" y="60.7">33</text>
<text x="237.4" y="63.2">24</text>
<text x="237.4" y="65.7">29</text>
<text x="265.3" y="63.2">25</text>
<text x="265.3" y="65.7">30</text>
<text x="341.5" y="63.2">27</text>
<text x="341.5" y="60.7">33</text>
<text x="59.6" y="68.3">35</text>
<text x="59.6" y="70.8">46</text>
<text x="87.5" y="68.3">36</text>
<text x="87.5" y="70.8">45</text>
<text x="163.7" y="70.8">26</text>
<text x="163.7" y="68.3">55</text>
<text x="237.4" y="68.3">35</text>
<text x="237.4" y="70.8">46</text>
<text x="265.3" y="68.3">36</text>
<text x="265.3" y="70.8">45</text>
<text x="341.5" y="70.8">26</text>
<text x="341.5" y="68.3">55</text>
<text x="59.6" y="73.4">52</text>
<text x="59.6" y="75.9">57</text>
<text x="87.5" y="73.4">51</text>
<text x="87.5" y="75.9">56</text>
<text x="237.4" y="73.4">52</text>
<text x="237.4" y="75.9">57</text>
<text x="265.3" y="73.4">51</text>
<text x="265.3" y="75.9">56</text>
<text x="87.5" y="81">23</text>
<text x="87.5" y="83.5">28</text>
<text x="265.3" y="81">23</text>
<text x="265.3" y="83.5">28</text>
<text x="87.5" y="86.1">32</text>
<text x="87.5" y="88.6">38</text>
<text x="265.3" y="86.1">32</text>
<text x="265.3" y="88.6">38</text>
<text x="87.5" y="91.1">43</text>
<text x="87.5" y="93.7">49</text>
<text x="265.3" y="91.1">43</text>
<text x="265.3" y="93.7">49</text>
<text x="87.5" y="96.2">53</text>
<text x="87.5" y="98.8">58</text>
<text x="265.3" y="96.2">53</text>
<text x="265.3" y="98.8">58</text>
<text x="87.5" y="103.8">65</text>
<text x="265.3" y="103.8">65</text>
<text x="90.1" y="136.9">31</text>
<text x="135.8" y="136.9">19</text>
<text x="163.7" y="136.9">17</text>
<text x="267.9" y="136.9">31</text>
<text x="313.6" y="136.9">19</text>
<text x="341.5" y="136.9">17</text>
<text x="90.1" y="139.4">34</text>
<text x="90.1" y="141.9">37</text>
<text x="135.8" y="141.9">18</text>
<text x="163.7" y="141.9">15</text>
<text x="163.7" y="139.4">16</text>
<text x="267.9" y="139.4">34</text>
<text x="267.9" y="141.9">37</text>
<text x="313.6" y="141.9">18</text>
<text x="341.5" y="141.9">15</text>
<text x="341.5" y="139.4">16</text>
<text x="90.1" y="144.5">39</text>
<text x="90.1" y="147">42</text>
<text x="90.1" y="149.6">44</text>
<text x="135.8" y="147">62</text>
<text x="163.7" y="149.6">12</text>
<text x="163.7" y="147">13</text>
<text x="163.7" y="144.5">14</text>
<text x="267.9" y="144.5">39</text>
<text x="267.9" y="147">42</text>
<text x="267.9" y="149.6">44</text>
<text x="313.6" y="147">62</text>
<text x="341.5" y="149.6">12</text>
<text x="341.5" y="147">13</text>
<text x="341.5" y="144.5">14</text>
<text x="90.1" y="152.1">47</text>
<text x="90.1" y="154.6">50</text>
<text x="135.8" y="152.1">63</text>
<text x="163.7" y="154.6">10</text>
<text x="163.7" y="152.1">11</text>
<text x="267.9" y="152.1">47</text>
<text x="267.9" y="154.6">50</text>
<text x="313.6" y="152.1">63</text>
<text x="341.5" y="154.6">10</text>
<text x="341.5" y="152.1">11</text>
<text x="135.8" y="157.2">61</text>
<text x="164.3" y="159.7">6</text>
<text x="164.3" y="157.2">7</text>
<text x="313.6" y="157.2">61</text>
<text x="342.1" y="159.7">6</text>
<text x="342.1" y="157.2">7</text>
<text x="135.8" y="162.3">20</text>
<text x="164.3" y="167.3">3</text>
<text x="164.3" y="164.8">4</text>
<text x="164.3" y="162.3">5</text>
<text x="313.6" y="162.3">20</text>
<text x="342.1" y="167.3">3</text>
<text x="342.1" y="164.8">4</text>
<text x="342.1" y="162.3">5</text>
<text x="164.3" y="172.4">1</text>
<text x="164.3" y="169.9">2</text>
<text x="342.1" y="172.4">1</text>
<text x="342.1" y="169.9">2</text>
<text x="163.7" y="175">64</text>
<text x="341.5" y="175">64</text>
</g>
<g font-size="1.3" fill="#840084">
<text x="129.5" y="61.9">100n</text>
<text x="129.5" y="64.4">C0603</text>
<text x="307.3" y="61.9">100n</text>
<text x="307.3" y="64.4">C0603</text>
<text x="172.7" y="79.7">22u</text>
<text x="172.7" y="82.2">C1206</text>
<text x="185.4" y="79.7">22u</text>
<text x="185.4" y="82.2">C1206</text>
<text x="198.1" y="79.7">22u</text>
<text x="198.1" y="82.2">C1206</text>
<text x="210.8" y="79.7">22u</text>
<text x="210.8" y="82.2">C1206</text>
<text x="350.5" y="79.7">22u</text>
<text x="350.5" y="82.2">C1206</text>
<text x="363.2" y="79.7">22u</text>
<text x="363.2" y="82.2">C1206</text>
<text x="375.9" y="79.7">22u</text>
<text x="375.9" y="82.2">C1206</text>
<text x="388.6" y="79.7">22u</text>
<text x="388.6" y="82.2">C1206</text>
<text x="40.6" y="216.8">22u</text>
<text x="40.6" y="219.4">C1206</text>
<text x="53.3" y="216.8">100n</text>
<text x="53.3" y="219.4">C0603</text>
<text x="66" y="216.8">100n</text>
<text x="66" y="219.4">C0603</text>
<text x="78.7" y="216.8">100n</text>
<text x="78.7" y="219.4">C0603</text>
<text x="91.4" y="216.8">100n</text>
<text x="91.4" y="219.4">C0603</text>
<text x="104.1" y="216.8">100n</text>
<text x="104.1" y="219.4">C0603</text>
<text x="116.8" y="216.8">100n</text>
<text x="116.8" y="219.4">C0603</text>
<text x="40.6" y="252.4">22u</text>
<text x="40.6" y="254.9">C1206</text>
<text x="53.3" y="252.4">100n</text>
<text x="53.3" y="254.9">C0603</text>
<text x="66" y="252.4">100n</text>
<text x="66" y="254.9">C0603</text>
<text x="78.7" y="252.4">100n</text>
<text x="78.7" y="254.9">C0603</text>
<text x="91.4" y="252.4">100n</text>
<text x="91.4" y="254.9">C0603</text>
<text x="104.1" y="252.4">100n</text>
<text x="104.1" y="254.9">C0603</text>
<text x="116.8" y="252.4">100n</text>
<text x="116.8" y="254.9">C0603</text>
<text x="129.5" y="252.4">100n</text>
<text x="129.5" y="254.9">C0603</text>
<text x="142.2" y="252.4">100n</text>
<text x="142.2" y="254.9">C0603</text>
<text x="154.9" y="252.4">100n</text>
<text x="154.9" y="254.9">C0603</text>
<text x="167.6" y="252.4">100n</text>
<text x="167.6" y="254.9">C0603</text>
<text x="180.3" y="252.4">100n</text>
<text x="180.3" y="254.9">C0603</text>
<text x="193" y="252.4">100n</text>
<text x="193" y="254.9">C0603</text>
</g>
<g font-size="1.3" fill="#0f0f0f">
<text x="172.7" y="70.8">RDC1</text>
<text x="350.5" y="70.8">RDC2</text>
<text x="124.5" y="136.8">CONVST</text>
<text x="170.2" y="136.8">CR0</text>
<text x="302.3" y="136.8">CONVST</text>
<text x="348" y="136.8">CR0</text>
<text x="170.2" y="139.4">CR1</text>
<text x="170.2" y="141.9">DB0/CR2</text>
<text x="348" y="141.9">DB0/CR2</text>
<text x="348" y="139.4">CR1</text>
<text x="170.2" y="144.4">DB1/CR3</text>
<text x="170.2" y="149.5">DB3</text>
<text x="170.2" y="147">DB2</text>
<text x="348" y="149.5">DB3</text>
<text x="348" y="144.4">DB1/CR3</text>
<text x="348" y="147">DB2</text>
<text x="124.5" y="152.1">nRD</text>
<text x="170.2" y="154.6">DB5</text>
<text x="170.2" y="152.1">DB4</text>
<text x="302.3" y="152.1">nRD</text>
<text x="348" y="154.6">DB5</text>
<text x="348" y="152.1">DB4</text>
<text x="124.5" y="157.1">nWR</text>
<text x="170.2" y="159.7">DB7</text>
<text x="170.2" y="157.1">DB6</text>
<text x="302.3" y="157.1">nWR</text>
<text x="348" y="157.1">DB6</text>
<text x="348" y="159.7">DB7</text>
<text x="170.2" y="164.8">DB9</text>
<text x="170.2" y="162.2">DB8</text>
<text x="170.2" y="167.3">DB10</text>
<text x="348" y="162.2">DB8</text>
<text x="348" y="164.8">DB9</text>
<text x="348" y="167.3">DB10</text>
<text x="170.2" y="169.8">DB11</text>
<text x="170.2" y="172.4">DB12</text>
<text x="348" y="169.8">DB11</text>
<text x="348" y="172.4">DB12</text>
<text x="170.2" y="174.9">DB13</text>
<text x="348" y="174.9">DB13</text>
</g>
<g font-size="1.3" fill="#725600">
<text x="28.1" y="138.1">IN1</text>
<text x="28.1" y="140.6">IN2</text>
<text x="28.1" y="143.2">IN3</text>
<text x="112.9" y="138.1">CONVST</text>
<text x="114" y="143.2">nEOC1</text>
<text x="184.3" y="143.2">DB0/CR2</text>
<text x="184.3" y="140.6">CR1</text>
<text x="184.3" y="138.1">CR0</text>
<text x="204.6" y="143.2">IN11</text>
<text x="204.6" y="140.6">IN10</text>
<text x="205.9" y="138.1">IN9</text>
<text x="299.4" y="143.2">nEOC2</text>
<text x="28.1" y="145.7">IN4</text>
<text x="28.1" y="148.3">IN5</text>
<text x="115.3" y="148.3">nCS1</text>
<text x="184.3" y="145.7">DB1/CR3</text>
<text x="184.3" y="148.3">DB2</text>
<text x="204.6" y="145.7">IN12</text>
<text x="204.6" y="148.3">IN13</text>
<text x="300.7" y="148.3">nCS2</text>
<text x="28.1" y="150.8">IN6</text>
<text x="28.1" y="153.3">IN7</text>
<text x="28.1" y="155.9">IN8</text>
<text x="116.4" y="153.3">nRD</text>
<text x="184.3" y="155.9">DB5</text>
<text x="184.3" y="153.3">DB4</text>
<text x="184.3" y="150.8">DB3</text>
<text x="204.6" y="155.9">IN16</text>
<text x="204.6" y="150.8">IN14</text>
<text x="204.6" y="153.3">IN15</text>
<text x="38.1" y="159.9">File:</text>
<text x="43.5" y="159.9">MicBias.kicad_sch</text>
<text x="63.5" y="159.9">File:</text>
<text x="68.9" y="159.9">Amplifier_x8.kicad_sch</text>
<text x="116.2" y="158.4">nWR</text>
<text x="184.3" y="161">DB7</text>
<text x="184.3" y="158.4">DB6</text>
<text x="215.9" y="159.9">File:</text>
<text x="221.3" y="159.9">MicBias.kicad_sch</text>
<text x="241.3" y="159.9">File:</text>
<text x="246.7" y="159.9">Amplifier_x8.kicad_sch</text>
<text x="184.3" y="166">DB9</text>
<text x="184.3" y="163.5">DB8</text>
<text x="184.3" y="171.1">DB11</text>
<text x="184.3" y="168.6">DB10</text>
<text x="184.3" y="173.7">DB12</text>
<text x="184.3" y="176.2">DB13</text>
</g>
</svg>
